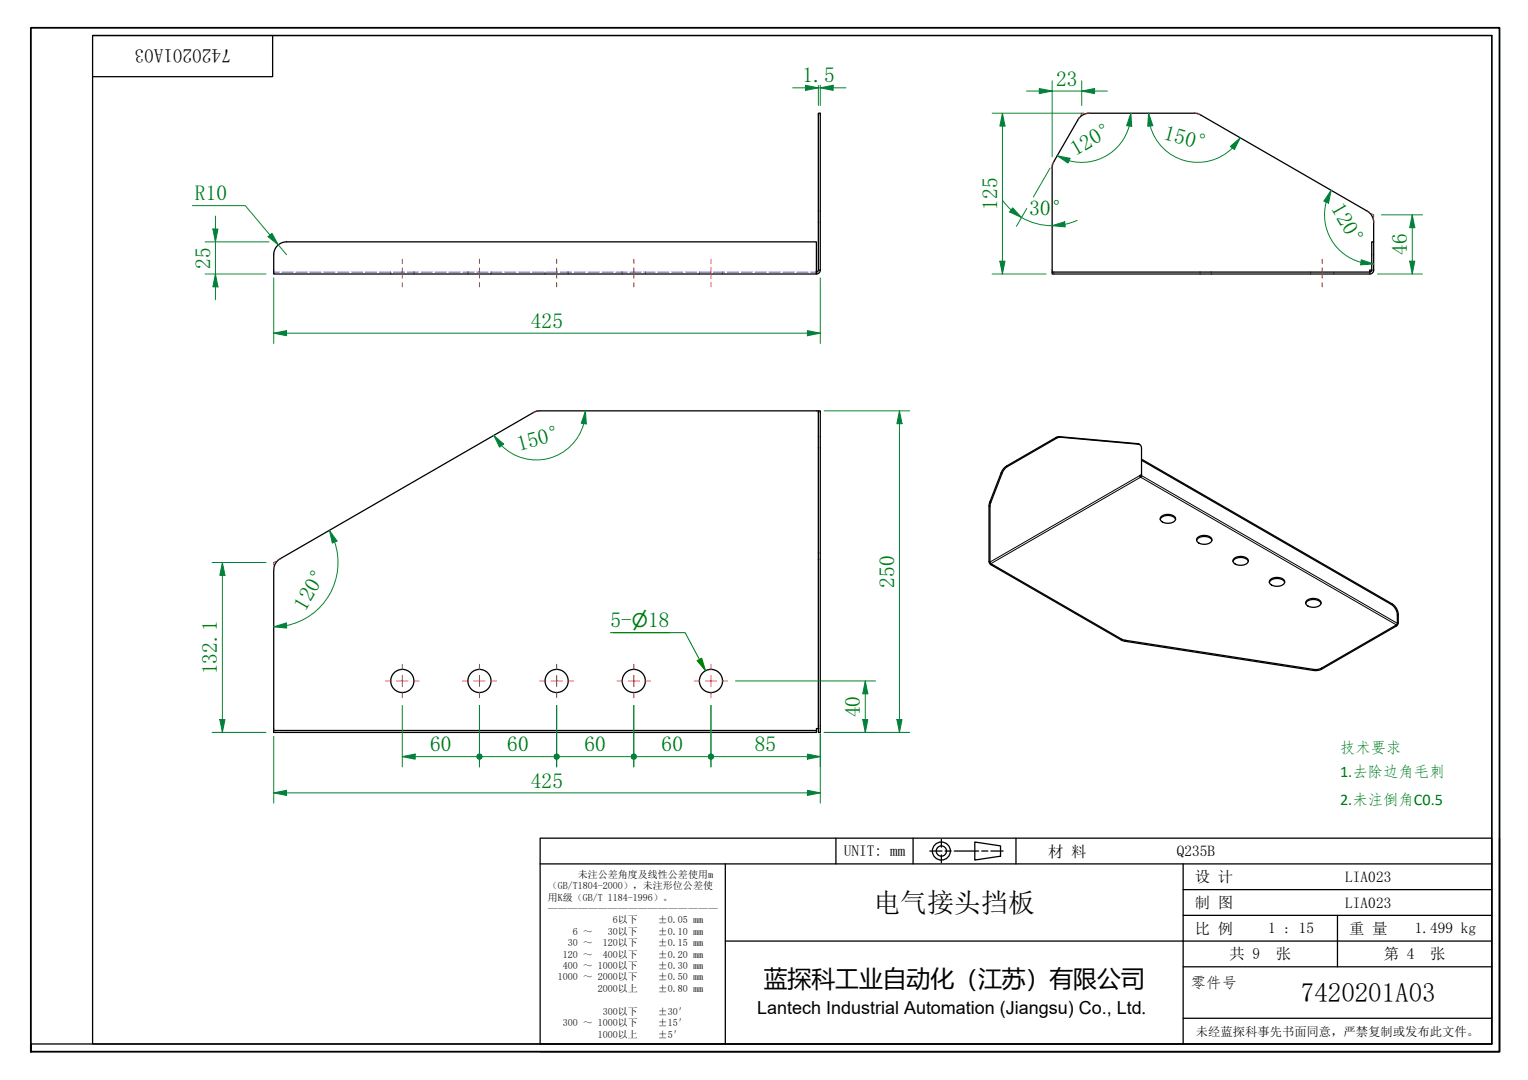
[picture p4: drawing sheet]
<svg xmlns="http://www.w3.org/2000/svg" width="297mm" height="210mm" viewBox="0 0 297 210" stroke-linecap="round" stroke-linejoin="round" font-family="sans-serif">
<g fill="none" stroke="#00f" stroke-width=".19">
<path d="M53.2 52.9h1.1M54.8 52.9h2.2M57.5 52.9h2.2M60.2 52.9h2.2M62.9 52.9h2.2M65.7 52.9h2.1M68.4 52.9h2.1M71.1 52.9h2.1M73.8 52.9h2.1M76 52.9v.1M76 53.1v.2M76.5 52.9h2.1"/>
<path d="M79.2 52.9h2.1M80.5 52.9v.1M80.5 53.1v.2M81.9 52.9h2.1M84.6 52.9h2.2M87.3 52.9h2.2M90 52.9h2.2M91 52.9v.1M91 53.1v.2M92.7 52.9h2.2M95.4 52.9h2.2M95.5 52.9v.1"/>
<path d="M95.5 53.1v.2M98.1 52.9h2.2M100.8 52.9h2.2M103.5 52.9h2.2M106 52.9v.1M106 53.1v.2M106.2 52.9h2.2M108.9 52.9h2.2M110.5 52.9v.1M110.5 53.1v.2M111.6 52.9h2.2M114.3 52.9h2.2"/>
<path d="M117 52.9h2.2M119.8 52.9h2.1M121 52.9v.1M121 53.1v.2M122.5 52.9h2.1M125.2 52.9h2.1M125.5 52.9v.1M125.5 53.1v.2M127.9 52.9h2.1M130.6 52.9h2.1M133.3 52.9h2.1M136 53.1v.2"/>
<path d="M138.1 52.9h-2.1v.1M138.7 52.9h2.2M140.5 52.9v.1M140.5 53.1v.2M141.4 52.9h2.2M144.1 52.9h2.2M146.8 52.9h2.2M149.5 52.9h2.2M152.2 52.9h2.2M154.9 52.9h2.2M157.6 52.9h1.1M254.8 52.9v.1"/>
<path d="M254.8 53.1v.2M259.3 52.9v.1M259.3 53.1v.2M266.3 52.9v.1M266.3 53.1v.2M266.7 52.5h.1M266.9 52.5h.1M159.1 141.6h.1M159.3 141.6h.2"/>
</g>
<g fill="none" stroke="#000" stroke-width=".25">
<path d="M159.1 22h.4v30.5h-.4zM54.1 47.6l1-.5 .6-.1h103v6.3h-105.5v-3.8a2.49 2.49 0 0 1 .9-1.9zM159.1 52.5l-.2 .3-.2 .1M159.5 52.5a.75 .75 0 0 1-.8 .8M266.7 52.5v-5.5h.3v5.5a.75 .75 0 0 1-.7 .8h-61.8v-.4M266.7 52.5h-.4v.4h-61.8M266.7 52.5l-.2 .3-.2 .1M267 47v-3.8a2.5 2.5 0 0 0-1.2-2.2l-32.7-18.8-.9-.2h-20.5a2.5 2.5 0 0 0-2.1 1.3l-4.7 8.1-.3 .9-.1 20.6M159.1 79.8h.4v62.5h-.4zM159.1 79.8l-54.8 .1-49.8 28.7a2.51 2.51 0 0 0-1.3 2.2v31.2M221.6 86.4l-.5-.2-15.4-1.3-10.2 5.8-.9 1.2-2.3 6.2v11l.1 .5 25.8 14.9 37.1 5.8h.9l.7-.2 14.6-8.4 .3-.5v-1.8a2.6 2.6 0 0 0-1.2-2l-48.5-28.1-.2 .1v-2.5l-.4-.5-15.8-1.4-10.3 6-.6 1-2.3 5.9-.1 11.3 .2 .3 25.8 14.9 37.5 5.7 1-.2 14.6-8.4 .1-.3v-1.7a2.59 2.59 0 0 0-1.1-2l-48.6-28.1v3l-.2 .3-.1-.3 .3-.2M225.5 100.9a1.83 1.83 0 0 1 3 0"/>
<path d="M225.7 100.4a1.95 1.95 0 0 1 2.8 .3 1.43 1.43 0 0 1-2 1 .8 .8 0 0 1-.8-.4 .8 .8 0 0 1 0-.9zM232.6 105a1.83 1.83 0 0 1 3 0M232.8 104.5a1.95 1.95 0 0 1 2.8 .3 1.43 1.43 0 0 1-2 .9 .8 .8 0 0 1-.8-.3 .8 .8 0 0 1 0-.9zM239.7 109.1a1.83 1.83 0 0 1 3 0M239.8 108.6a1.95 1.95 0 0 1 2.9 .3 1.15 1.15 0 0 1-1.4 1 1.18 1.18 0 0 1-1.6-1.1zM246.8 113.2a1.83 1.83 0 0 1 2.9 0M246.9 112.7a1.96 1.96 0 0 1 2.8 .3 1.43 1.43 0 0 1-2 .9 .8 .8 0 0 1-.8-.3 .8 .8 0 0 1 0-.9zM253.8 117.3a1.83 1.83 0 0 1 3 0M254 116.8a1.96 1.96 0 0 1 2.8 .2 1.15 1.15 0 0 1-1.4 1 1.18 1.18 0 0 1-1.5-1.1zM53.2 142h105.5v.3h-105.5zM159.1 141.6h-.4v.4"/>
<circle cx="78.2" cy="132.3" r="2.25"/>
<circle cx="93.2" cy="132.3" r="2.25"/>
<circle cx="108.2" cy="132.3" r="2.25"/>
<circle cx="123.2" cy="132.3" r="2.25"/>
<circle cx="138.2" cy="132.3" r="2.25"/>
</g>
<g fill="none" stroke="#000" stroke-width=".19">
<path d="M192.3 98.3l.1 .1M192.4 97.6l.2 .1M194.6 91.9l.2 .1M195.7 90.6l.1 .1M205.3 85l.2 .1M205.9 84.9l.2 .1M221.1 86.2l.2 .1M221.6 92.4l-29.2 16.8-.1-.1M221.9 92.4l49.7 28.8 .2-.1M192.6 109.8v-.2l29.1-16.9 49.8 28.8v.2M270.6 117.4l-.1 .1M271.8 119.4l-.2 .1"/>
<path d="M218 124.2v.2M218.7 124.4v.2M255.3 130.1v.2M256.9 129.9v.2"/>
</g>
<path d="M6 204.4v-1.5v1.5M6 202.9v-197.5h285.5v199h-285.5" fill="none" stroke="#000" stroke-width=".35"/>
<path d="M18 6.9h272v196h-272zM18 6.9h272M53 6.9v8h-35M290 6.9v196h-284" fill="none" stroke="#000" stroke-width=".25"/>
<g fill="none" stroke="#000" stroke-width=".25">
<path d="M105 162.9h185v40h-185zM105 167.9h185M141 167.9v35M162.5 162.9v5M177.5 162.9v5M180.8 165.4h2.3M183 163.2v1.5M183 166.2v1.5M183.7 165.4h1.2M185.5 165.4h4.8M189.5 163.7l5 .7v2l-5 .8zM190.8 165.4h1.2"/>
<path d="M192.6 165.4h2.4M197.5 162.9v5M230 167.9v35M230 177.9h60M230 172.9h60M260 177.9v10M291.5 162.9v41.5h-186.5M141 182.9h149M230 197.9h60M230 187.9h60"/>
<circle cx="183" cy="165.4" r="1.75"/>
<circle cx="183" cy="165.4" r="1"/>
</g>
<g fill="none" stroke="#f00" stroke-width=".19">
<path d="M204.5 32.4v.2M204.6 31.8l-.1 .4M204.9 31.4l-.1 .2M209.8 22.8l-.2 .5M210.8 22h-.5l-.3 .4M211.2 22h.5M232.2 22h.2M232.6 22l.4 .1M233.2 22.2l.2 .1M265.8 41l.4 .3M266.6 41.5l.4 .3v.4M267 42.7v.5"/>
<path d="M104.5 79.8l-.4 .2M104.7 79.8h.2M103.9 80.1l-.2 .1M53.2 110.3v.5M53.6 109.1l-.4 .2v.5M54.5 108.6l-.5 .2"/>
</g>
<g fill="none" stroke="#f00" stroke-width=".19">
<path d="M78.2 50.4v.8M78.2 52v1M78.2 53.1v1M78.2 54.9v.9M93.2 50.4v.8M93.2 52v1M93.2 53.1v1M93.2 54.9v.9M108.2 50.4v.8M108.2 52v1M108.2 53.1v1M108.2 54.9v.9"/>
<path d="M123.2 50.4v.8M123.2 52v1M123.2 53.1v1M123.2 54.9v.9M138.2 50.4v.8M138.2 52v1M138.2 53.1v1M138.2 54.9v.9M257 50.4v.8M257 52v1M257 53.1v1M257 54.9v.9"/>
</g>
<g fill="none" stroke="#f00" stroke-width=".19">
<path d="M75 132.3h1M77.1 132.3h2.2M78.2 129.1v1.1M78.2 131.3v2.1M78.2 134.5v1.1M80.4 132.3h1.1M90 132.3h1M92.1 132.3h2.2M93.2 129.1v1.1M93.2 131.3v2.1M93.2 134.5v1.1M95.4 132.3h1.1"/>
<path d="M105 132.3h1M107.1 132.3h2.2M108.2 129.1v1.1M108.2 131.3v2.1M108.2 134.5v1.1M110.4 132.3h1.1M120 132.3h1M122.1 132.3h2.2M123.2 129.1v1.1M123.2 131.3v2.1M123.2 134.5v1.1M125.4 132.3h1.1"/>
<path d="M135 132.3h1M137.1 132.3h2.2M138.2 129.1v1.1M138.2 131.3v2.1M138.2 134.5v1.1M140.4 132.3h1.1"/>
</g>
<path d="M52.5 45.7l1.6 1.9" fill="none" stroke="#00803f" stroke-width=".19"/>
<path d="M52.1 46l.8-.6 1.2 2.2z" fill="#00803f"/>
<path d="M37.4 40h10.3l4.8 5.7M52.1 46l.8-.6 1.2 2.2zM54.1 47.6l1.6 1.9M53.2 64.8h2.5" fill="none" stroke="#00803f" stroke-width=".19"/>
<path d="M53.2 64.8l2.5-.5v1z" fill="#00803f"/>
<path d="M53.2 64.8l2.5-.5v1zM157 64.8h2.5" fill="none" stroke="#00803f" stroke-width=".19"/>
<path d="M157 64.3l2.5 .5-2.5 .5z" fill="#00803f"/>
<path d="M41.9 44.5v2.5M53.2 54v12.8M159.5 54v12.8M55.7 64.8h101.3M157 64.3l2.5 .5-2.5 .5z" fill="none" stroke="#00803f" stroke-width=".19"/>
<path d="M41.4 44.5h1l-.5 2.5z" fill="#00803f"/>
<path d="M41.4 44.5h1l-.5 2.5zM41.9 53.3v2.5" fill="none" stroke="#00803f" stroke-width=".19"/>
<path d="M41.9 53.3l.5 2.5h-1z" fill="#00803f"/>
<path d="M39.9 53.3h11.8M39.9 47h12.4M41.9 53.3l.5 2.5h-1zM41.9 42v2.5M41.9 47v6.3M41.9 55.8v2.5M174.9 79.8v2.5" fill="none" stroke="#00803f" stroke-width=".19"/>
<path d="M174.9 79.8l.5 2.5h-1z" fill="#00803f"/>
<path d="M174.9 79.8l.5 2.5h-1zM174.9 139.8v2.5" fill="none" stroke="#00803f" stroke-width=".19"/>
<path d="M174.4 139.8h1l-.5 2.5z" fill="#00803f"/>
<path d="M160.2 79.8h16.7M174.9 82.3v57.5M174.4 139.8h1l-.5 2.5zM53.2 154.1h2.5M160.2 142.3h16.7" fill="none" stroke="#00803f" stroke-width=".19"/>
<path d="M53.2 154.1l2.5-.5v1z" fill="#00803f"/>
<path d="M53.2 154.1l2.5-.5v1zM157 154.1h2.5" fill="none" stroke="#00803f" stroke-width=".19"/>
<path d="M157 153.6l2.5 .5-2.5 .5z" fill="#00803f"/>
<path d="M64 103.1l1.1 2.3M53.2 143.1v13M55.7 154.1h101.3M157 153.6l2.5 .5-2.5 .5zM159.5 142.6v13.5" fill="none" stroke="#00803f" stroke-width=".19"/>
<path d="M64 103.1l1.5 2-.9 .5z" fill="#00803f"/>
<path d="M64 103.1l1.5 2-.9 .5zM55.7 121.6l-2.5 .2" fill="none" stroke="#00803f" stroke-width=".19"/>
<path d="M53.2 121.8l2.4-.7 .1 1z" fill="#00803f"/>
<path d="M96 84.6l1.5 2M65.1 105.4a12.5 12.5 0 0 1-9.4 16.2M53.2 121.8l2.4-.7 .1 1z" fill="none" stroke="#00803f" stroke-width=".19"/>
<path d="M96 84.6l1.9 1.7-.8 .6z" fill="#00803f"/>
<path d="M113.8 79.8l-.3 2.5M96 84.6l1.9 1.7-.8 .6z" fill="none" stroke="#00803f" stroke-width=".19"/>
<path d="M113.8 79.8l.2 2.6-1-.1z" fill="#00803f"/>
<path d="M113.8 79.8l.2 2.6-1-.1zM113.5 82.3a9.6 9.6 0 0 1-16 4.3M43.2 109.3v2.5" fill="none" stroke="#00803f" stroke-width=".19"/>
<path d="M43.2 109.3l.5 2.5h-1z" fill="#00803f"/>
<path d="M43.2 109.3l.5 2.5h-1zM43.2 139.8v2.5" fill="none" stroke="#00803f" stroke-width=".19"/>
<path d="M42.7 139.8h1l-.5 2.5z" fill="#00803f"/>
<path d="M274.5 41.8v2.5M41.2 109.3h10.5M43.2 111.8v28M42.7 139.8h1l-.5 2.5zM41.2 142.3h10.5" fill="none" stroke="#00803f" stroke-width=".19"/>
<path d="M274.5 41.8l.5 2.5h-1z" fill="#00803f"/>
<path d="M274.5 41.8l.5 2.5h-1zM274.5 50.8v2.5" fill="none" stroke="#00803f" stroke-width=".19"/>
<path d="M274 50.8h1l-.5 2.5z" fill="#00803f"/>
<path d="M258.8 37l-1 2.3M267.8 53.3h8.7M268.5 41.8h8M274 50.8h1l-.5 2.5zM274.5 44.3v6.5" fill="none" stroke="#00803f" stroke-width=".19"/>
<path d="M258.8 37l-.5 2.5-1-.4z" fill="#00803f"/>
<path d="M258.8 37l-.5 2.5-1-.4zM264.6 51l2.4 .3" fill="none" stroke="#00803f" stroke-width=".19"/>
<path d="M264.6 50.5l2.4 .8-2.5 .2z" fill="#00803f"/>
<path d="M257.8 39.3a9.5 9.5 0 0 0 6.8 11.7M264.6 50.5l2.4 .8-2.5 .2zM78.2 147.1h2.5" fill="none" stroke="#00803f" stroke-width=".19"/>
<path d="M78.2 147.1l2.5-.5v1z" fill="#00803f"/>
<path d="M78.2 147.1l2.5-.5v1zM90.7 147.1h1.9" fill="none" stroke="#00803f" stroke-width=".19"/>
<circle cx="93.2" cy="147.1" r=".63" fill="#00803f"/>
<path d="M78.2 137.1v12M93.2 137.1v12M80.7 147.1h10M93.8 147.1h1.9" fill="none" stroke="#00803f" stroke-width=".19"/>
<circle cx="93.2" cy="147.1" r=".62" fill="#00803f"/>
<path d="M105.7 147.1h1.9" fill="none" stroke="#00803f" stroke-width=".19"/>
<circle cx="108.2" cy="147.1" r=".63" fill="#00803f"/>
<path d="M93.2 137.1v12M108.2 137.1v12M95.7 147.1h10M108.8 147.1h1.9" fill="none" stroke="#00803f" stroke-width=".19"/>
<circle cx="108.2" cy="147.1" r=".63" fill="#00803f"/>
<path d="M120.7 147.1h1.9" fill="none" stroke="#00803f" stroke-width=".19"/>
<circle cx="123.2" cy="147.1" r=".63" fill="#00803f"/>
<path d="M108.2 137.1v12M123.2 137.1v12M110.7 147.1h10M123.8 147.1h1.9" fill="none" stroke="#00803f" stroke-width=".19"/>
<circle cx="123.2" cy="147.1" r=".62" fill="#00803f"/>
<path d="M135.7 147.1h1.9" fill="none" stroke="#00803f" stroke-width=".19"/>
<circle cx="138.2" cy="147.1" r=".63" fill="#00803f"/>
<path d="M123.2 137.1v12M138.2 137.1v12M125.7 147.1h10M138.8 147.1h1.9" fill="none" stroke="#00803f" stroke-width=".19"/>
<circle cx="138.2" cy="147.1" r=".62" fill="#00803f"/>
<path d="M157 147.1h2.5" fill="none" stroke="#00803f" stroke-width=".19"/>
<path d="M157 146.6l2.5 .5-2.5 .5z" fill="#00803f"/>
<path d="M138.2 137.1v12M168.2 132.3v2.5M140.7 147.1h16.3M157 146.6l2.5 .5-2.5 .5zM159.5 142.6v6.5" fill="none" stroke="#00803f" stroke-width=".19"/>
<path d="M168.2 132.3l.5 2.5h-1z" fill="#00803f"/>
<path d="M168.2 132.3l.5 2.5h-1zM168.2 139.8v2.5" fill="none" stroke="#00803f" stroke-width=".19"/>
<path d="M167.7 139.8h1l-.5 2.5z" fill="#00803f"/>
<path d="M143 132.3h27.2M167.7 139.8h1l-.5 2.5zM168.2 134.8v5M160.2 142.3h10" fill="none" stroke="#00803f" stroke-width=".19"/>
<path d="M118.7 123h11.5M136 128.2l1.1 2.2" fill="none" stroke="#008000" stroke-width=".19"/>
<path d="M135.5 128.4l.9-.5 .7 2.5z" fill="#008000"/>
<path d="M119.2 123h14l2.8 5.2M135.5 128.4l.9-.5 .7 2.5z" fill="none" stroke="#008000" stroke-width=".19"/>
<path d="M159.5 17.1h2.5" fill="none" stroke="#00803f" stroke-width=".19"/>
<path d="M159.5 17.1l2.5-.5v1z" fill="#00803f"/>
<path d="M156.6 17.1h2.5M159.5 17.1l2.5-.5v1z" fill="none" stroke="#00803f" stroke-width=".19"/>
<path d="M156.6 16.6l2.5 .5-2.5 .5z" fill="#00803f"/>
<path d="M154.1 17.1h2.5M156.6 16.6l2.5 .5-2.5 .5zM159.1 17.1h.4M159.1 16.6v3.9M159.5 16.6v3.9M162 17.1h2.5M194.9 22v2.5" fill="none" stroke="#00803f" stroke-width=".19"/>
<path d="M194.9 22l.5 2.5h-1z" fill="#00803f"/>
<path d="M194.9 22l.5 2.5h-1zM194.9 50.8v2.5" fill="none" stroke="#00803f" stroke-width=".19"/>
<path d="M194.4 50.8h1l-.5 2.5z" fill="#00803f"/>
<path d="M192.9 22h17.3M194.9 24.5v26.3M223.3 22l.3 2.5M192.9 53.3h10.5M194.4 50.8h1l-.5 2.5z" fill="none" stroke="#00803f" stroke-width=".19"/>
<path d="M223.3 22l.8 2.4-1 .1z" fill="#00803f"/>
<path d="M223.3 22l.8 2.4-1 .1zM241.1 26.8l-1.5 2" fill="none" stroke="#00803f" stroke-width=".19"/>
<path d="M239.2 28.5l1.9-1.7-1.1 2.3z" fill="#00803f"/>
<path d="M219.8 22l-.3 2.5M223.6 24.5a9.6 9.6 0 0 0 16 4.3M239.2 28.5l1.9-1.7-1.1 2.3z" fill="none" stroke="#00803f" stroke-width=".19"/>
<path d="M219.8 22l.2 2.5-1-.1z" fill="#00803f"/>
<path d="M205.5 30.3l2.3 .9M219.8 22l.2 2.5-1-.1z" fill="none" stroke="#00803f" stroke-width=".19"/>
<path d="M205.5 30.3l2.5 .5-.4 .9z" fill="#00803f"/>
<path d="M205.5 30.3l2.5 .5-.4 .9zM219.5 24.5a9.5 9.5 0 0 1-11.7 6.7M196.6 40.8l2 1.5" fill="none" stroke="#00803f" stroke-width=".19"/>
<path d="M196.9 40.4l1.7 1.9-2.3-1.1z" fill="#00803f"/>
<path d="M196.9 40.4l1.7 1.9-2.3-1.1zM207 43.6l-2.5 .3" fill="none" stroke="#00803f" stroke-width=".19"/>
<path d="M204.5 43.9l2.5-.8 .1 1z" fill="#00803f"/>
<path d="M210.3 17.7h2.5M194.9 38.9l1.7 1.9M204.1 32.7l-3.2 5.6M198.6 42.3a11.9 11.9 0 0 0 5.9 1.6M199.6 40.5l-2 3.5M204.5 43.9l2.5-.8 .1 1zM209.4 42.8l-2.4 .8" fill="none" stroke="#00803f" stroke-width=".19"/>
<path d="M210.3 17.7l2.5-.5v1z" fill="#00803f"/>
<path d="M202 17.7h2.5M210.3 17.7l2.5-.5v1z" fill="none" stroke="#00803f" stroke-width=".19"/>
<path d="M202 17.2l2.5 .5-2.5 .5z" fill="#00803f"/>
<path d="M199.5 17.7h2.5M202 17.2l2.5 .5-2.5 .5zM204.5 17.7h5.8M204.5 15.7v14.8M210.3 15.7v4.8M212.8 17.7h2.5" fill="none" stroke="#00803f" stroke-width=".19"/>
<g font-size="5.2">
<text x="169.8" y="177.3">电气接头挡板</text>
<text x="252.9" y="194.8">7420201A03</text>
</g>
<text font-size="4.6" x="148.5" y="191.9">蓝探科工业自动化（江苏）有限公司</text>
<g font-size="4.2" fill="#008000">
<text x="156" y="16">1.5</text>
<text x="205.3" y="16.7">23</text>
<text x="226.1" y="27" transform="rotate(15 226.1 27)">150°</text>
<text x="209" y="30.3" transform="rotate(-30 209 30.3)">120°</text>
<text x="37.9" y="38.9">R10</text>
<text x="193.8" y="40.8" transform="rotate(-90 193.8 40.8)">125</text>
<text x="200.1" y="41.7" transform="rotate(2 200.1 41.7)">30°</text>
<text x="258.7" y="40.5" transform="rotate(60 258.7 40.5)">120°</text>
<text x="40.8" y="52.2" transform="rotate(-90 40.8 52.2)">25</text>
<text x="273.5" y="49.6" transform="rotate(-90 273.5 49.6)">46</text>
<text x="103.2" y="63.7">425</text>
<text x="100.9" y="87.6" transform="rotate(-15 100.9 87.6)">150°</text>
<text x="59.3" y="118.9" transform="rotate(-60 59.3 118.9)">120°</text>
<text x="173.8" y="114.2" transform="rotate(-90 173.8 114.2)">250</text>
<text x="118.7" y="121.8">5-</text>
<text x="126" y="121.8">18</text>
<text x="42.2" y="131.1" transform="rotate(-90 42.2 131.1)">132.1</text>
<text x="167.2" y="139.4" transform="rotate(-90 167.2 139.4)">40</text>
<text x="83.6" y="146">60</text>
<text x="98.6" y="146">60</text>
<text x="113.6" y="146">60</text>
<text x="128.6" y="146">60</text>
<text x="146.7" y="146">85</text>
<text x="103.2" y="153.1">425</text>
</g>
<text font-size="3.7" x="44.9" y="9.6" transform="rotate(180 44.9 9.6)">7420201A03</text>
<text font-size="3.7" fill="#008000" x="122.9" y="121.8">⌀</text>
<text font-size="3.5" x="147.2" y="197.1">Lantech Industrial Automation (Jiangsu) Co., Ltd.</text>
<g font-size="3.1" fill="#008000">
<text x="260.5" y="151.1">1.去除边角毛刺</text>
<text x="260.5" y="156.4">2.未注倒角C0.5</text>
</g>
<text font-size="3" fill="#008000" x="260.5" y="146.3">技术要求</text>
<g font-size="3">
<text x="164" y="166.4">UNIT: mm</text>
<text x="203.8" y="166.5">材 料</text>
<text x="228.8" y="166.3">Q235B</text>
<text x="232.3" y="171.5">设 计</text>
<text x="261.5" y="171.4">LIA023</text>
<text x="232.3" y="176.5">制 图</text>
<text x="261.5" y="176.4">LIA023</text>
<text x="232.3" y="181.5">比 例</text>
<text x="246.5" y="181.4">1 : 15</text>
<text x="262.3" y="181.5">重 量</text>
<text x="275" y="181.2">1.499 kg</text>
<text x="231.5" y="192">零件号</text>
<text x="239" y="186.5">共 9</text>
<text x="248" y="186.5">张</text>
<text x="269" y="186.5">第 4</text>
<text x="278" y="186.5">张</text>
</g>
<text font-size="2.4" x="232.5" y="201.3">未经蓝探科事先书面同意，严禁复制或发布此文件。</text>
<g font-size="1.9">
<text x="106.5" y="172.8">（GB/T1804-2000），未注形位公差使</text>
<text x="112.3" y="170.6">未注公差角度及线性公差使用m</text>
<text x="106.5" y="175">用K级（GB/T 1184-1996）。</text>
<text x="106.5" y="177.2">—————————————————</text>
<text x="119.1" y="179.5">6以下</text>
<text x="127.9" y="179.5">±0.05 mm</text>
<text x="110.4" y="183.9">30 ～</text>
<text x="111.4" y="181.7">6 ～</text>
<text x="117.2" y="183.9">120以下</text>
<text x="118.2" y="181.7">30以下</text>
<text x="127.9" y="181.7">±0.10 mm</text>
<text x="127.9" y="183.9">±0.15 mm</text>
<text x="108.4" y="190.6">1000 ～ 2000以下</text>
<text x="109.4" y="186.1">120 ～</text>
<text x="109.4" y="188.3">400 ～ 1000以下</text>
<text x="117.2" y="186.1">400以下</text>
<text x="127.9" y="186.1">±0.20 mm</text>
<text x="127.9" y="188.3">±0.30 mm</text>
<text x="127.9" y="190.6">±0.50 mm</text>
<text x="116.2" y="192.8">2000以上</text>
<text x="117.2" y="197.2">300以下</text>
<text x="127.9" y="192.8">±0.80 mm</text>
<text x="127.9" y="197.2">±30′</text>
<text x="109.4" y="199.4">300 ～ 1000以下</text>
<text x="116.2" y="201.7">1000以上</text>
<text x="127.9" y="199.4">±15′</text>
<text x="127.9" y="201.7">±5′</text>
</g>
</svg>
